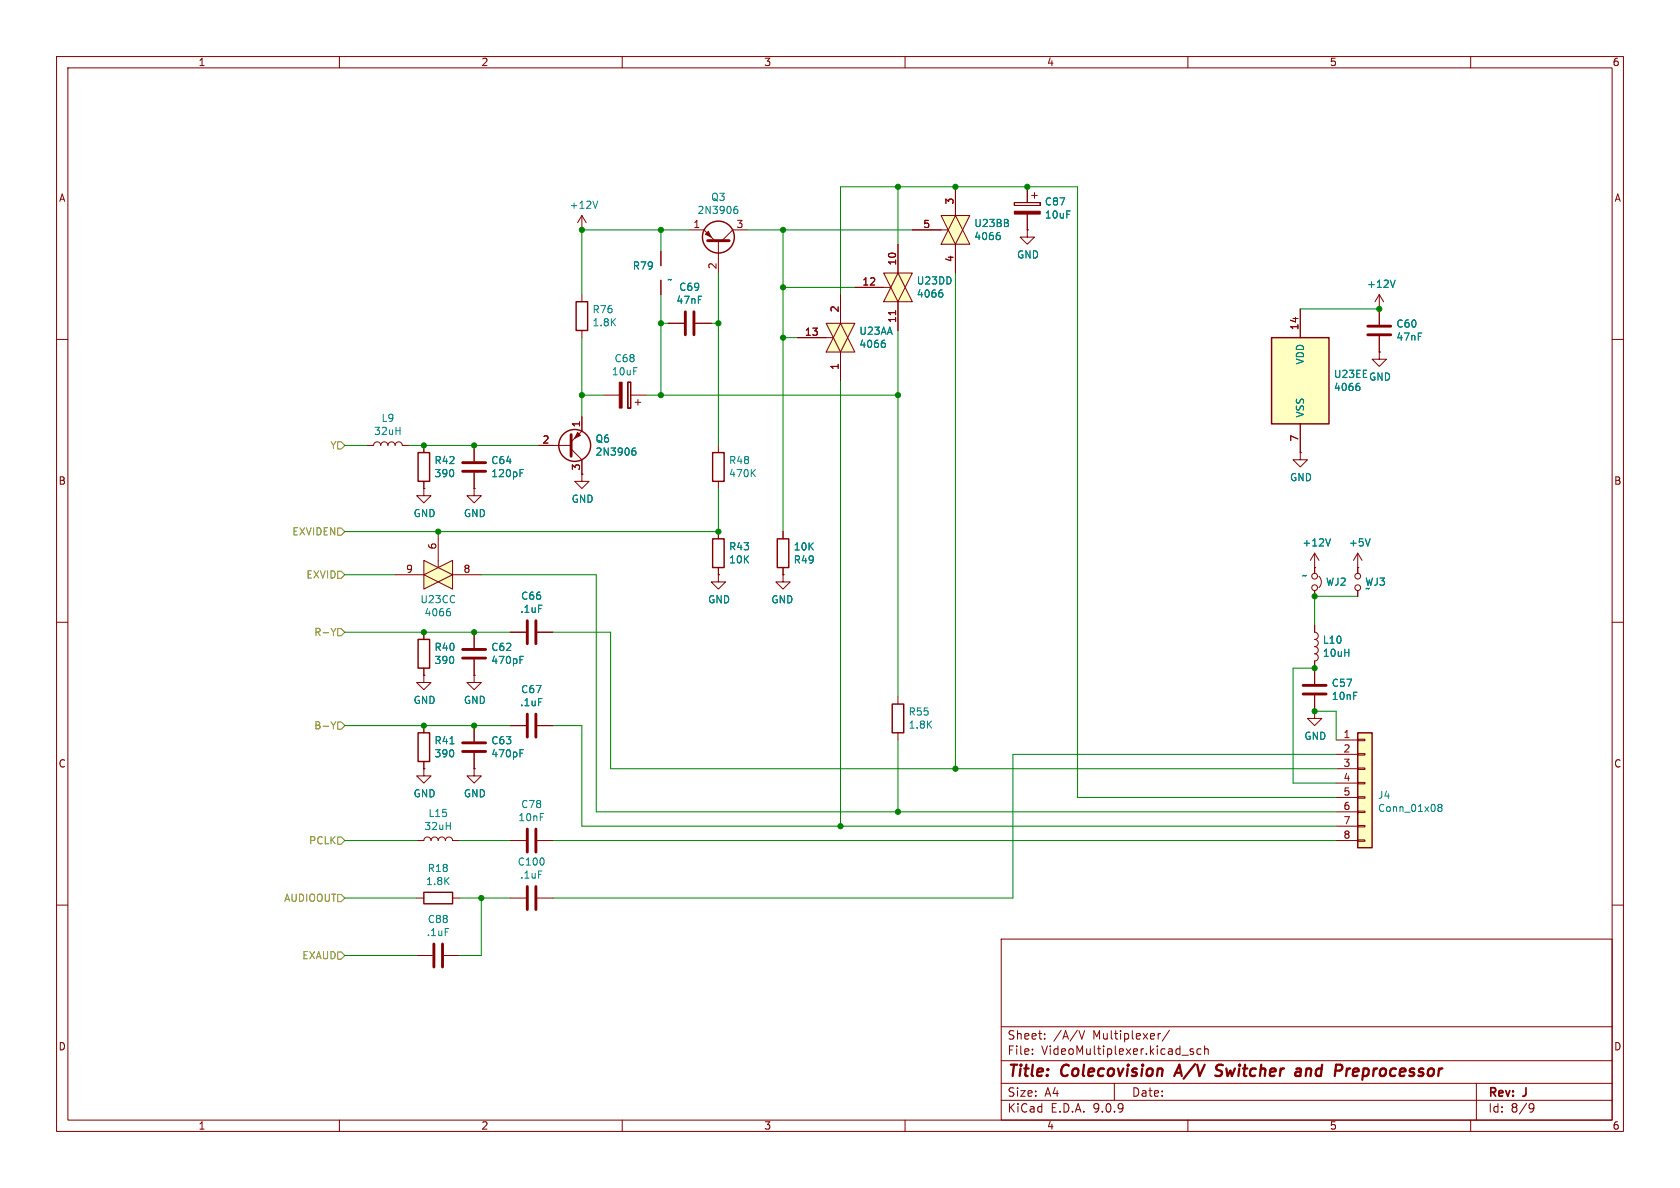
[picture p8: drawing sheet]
<svg xmlns="http://www.w3.org/2000/svg" width="297mm" height="210mm" viewBox="0 0 297 210" stroke-linecap="round" stroke-linejoin="round" font-family="sans-serif">
<g fill="none" stroke="#840000" stroke-width=".18">
<path d="M10 10h277v190h-277zM12 12h273v186h-273zM60 10v2M110 10v2M160 10v2M210 10v2M260 10v2M116.8 44.5v2.5M116.8 49.5v2.6M10 60h2M64.8 78.7h1.2a.64 .64 0 0 1 .7-.6 .64 .64 0 0 1 .6 .6 .64 .64 0 0 1 .6-.6 .64 .64 0 0 1 .7 .6 .64 .64 0 0 1 .6-.6 .64 .64 0 0 1 .6 .6 .64 .64 0 0 1 .7-.6 .64 .64 0 0 1 .6 .6h1.3M74.9 78.7v1.3"/>
<path d="M83.8 78.7v2.8M127 78.7v1.3M285 60h2M74.9 86.4v1.2h1.3l-1.3 1.3-1.2-1.3h1.2M74.9 86.4h.1M74.9 85.1v1.3M83.8 83.6v2.8M102.9 83.8v1.3h1.2l-1.2 1.3-1.3-1.3h1.3M102.9 83.8h.1M127 85.1v1.3M10 110h2M232.4 118.1v2.8"/>
<path d="M285 110h2M232.4 122.9v2.8M10 160h2M177 166h108v32h-108zM285 160h2M60 198v2M110 198v2M160 198v2M177 194.5h108M177 191.5h108M177 187.5h108M177 181.5h108"/>
<path d="M182.5 186.3v.1M182.5 185.5v.1M184.7 183.6v.1M184.7 182.8v.1M190.7 182.2l.5 1.5 .5-1.5M197 191.5v3M204.7 182.7v1M205.2 182.7l-.3 .1-.2 .2M206.7 182.1l-1.2 2M209 186.5h1.1M210 198v2M211 185.5l-.4-.1-.2 .2 .1 .2 .5 .2v.3h-.6"/>
<path d="M212.3 185.5l-.4-.1-.3 .3v.4l.1 .2h.6M213 185.5l.2-.1 .3 .1 .1 .9M213 184.9v1.5M260 198v2M261 191.5v6.5M270.6 195.1l.5 .1a.99 .99 0 0 1-.4 1.4h-.2M271.2 195.7l-.3 .3h-.3"/>
</g>
<path d="M208.5 188.2l-.9 2M215.9 190a.85 .85 0 0 1-1.1 .1M215.9 188.2l-.6 .1a.46 .46 0 0 0-.3 .5 .46 .46 0 0 0 .3 .4l.6 .2M229.4 188.9l.5 .1v1.2M229.9 190.1l-.7 .1M230 189.4h-.7M238.1 188.9l-.1 1.3M238.5 188.9l-.4 .4" fill="none" stroke="#840000" stroke-width=".4"/>
<path d="M73.9 80h2v5.1h-2zM126 80h2v5.1h-2z" fill="none" stroke="#840000" stroke-width=".25"/>
<path d="M91.9 83.6h.5M91.9 83h.6M133 83.5l.5 .8M133.5 83l-.7 .7" fill="none" stroke="#008484" stroke-width=".18"/>
<path d="M81.8 83.3h4.1M81.8 81.8h4.1M230.4 121.2h4M230.4 122.7h4" fill="none" stroke="#840000" stroke-width=".51"/>
<g fill="#ffffc2">
<path d="M74.9 101.6l5.1-2.5v5z"/>
<path d="M74.9 99.1l5.1 2.5-5.1 2.5z"/>
</g>
<g fill="none" stroke="#840000" stroke-width=".18">
<path d="M179.3 36.3h4.6zM179.3 35.8h4.6zM179.3 35.8v.5zM181.6 33v2.8M181.6 37.8v2.8M182.4 34.5h1M182.9 34v1.1M183.9 35.8v.5zM181.6 40.6v1.3h1.3l-1.3 1.3-1.3-1.3h1.3M181.6 40.6h.1M74.9 99.1l5.1 2.5-5.1 2.5zM77.5 94v6.3"/>
<path d="M69.8 101.6h5.1M74.9 101.6l5.1-2.5v5zM74.9 119.4v1.3h1.3l-1.3 1.2-1.2-1.2h1.2M74.9 119.4h.1M74.9 111.8v1.2M74.9 118.1v1.3M80 101.6h5.1M83.8 119.4v1.3h1.3l-1.3 1.2-1.3-1.2h1.3M83.8 119.4h.1M83.8 111.8v2.8M83.8 116.6v2.8M90.2 111.8h2.8"/>
<path d="M95 111.8h2.8M90.2 128.3h2.8M95 128.3h2.8M158.7 123.2v1.3M158.7 129.5v1.3M232.4 125.7v1.3h1.3l-1.3 1.3-1.3-1.3h1.3M232.4 125.7h.1"/>
</g>
<path d="M79.3 107.6h.2M79.4 108.1l.2 .2v.3l-.2 .3M91.9 116.6h.5M91.9 116h.6" fill="none" stroke="#008484" stroke-width=".18"/>
<path d="M73.9 113h2v5.1h-2zM157.7 124.5h2.1v5h-2.1z" fill="none" stroke="#840000" stroke-width=".25"/>
<path d="M81.8 116.3h4.1M81.8 114.8h4.1M93.2 109.7v4.1M94.7 109.7v4.1M93.2 126.2v4.1M94.7 126.2v4.1" fill="none" stroke="#840000" stroke-width=".51"/>
<path d="M179.3 37.3h4.6v.5h-4.6z" fill="#840000" stroke="#840000" stroke-width=".18"/>
<g fill="#ffffc2">
<path d="M168.9 38.1l2.5 5.1h-5z"/>
<path d="M166.4 38.1h5l-2.5 5.1z"/>
</g>
<path d="M166.4 38.1h5l-2.5 5.1zM168.9 38.1l2.5 5.1h-5zM168.9 33v5.1M161.3 40.6h6.3M168.9 43.2v5.1" fill="none" stroke="#840000" stroke-width=".18"/>
<path d="M176.5 41.1h.2M176.6 41.6l.2 .2v.3l-.2 .3" fill="none" stroke="#008484" stroke-width=".18"/>
<g fill="#ffffc2">
<path d="M158.7 48.3l2.6 5h-5.1z"/>
<path d="M156.2 48.3h5.1l-2.6 5z"/>
</g>
<path d="M151.1 50.8h6.4M156.2 48.3h5.1l-2.6 5zM158.3 54.9v.7M158.7 48.3l2.6 5h-5.1zM158.7 43.2v5.1M158.7 53.3v5.1M243.8 62.2v1.3h1.3l-1.3 1.3-1.2-1.3h1.2M243.8 62.2h.1M127 101.6v1.3h1.3l-1.3 1.2-1.3-1.2h1.3M127 101.6h.1M138.4 101.6v1.3h-1.2l1.2 1.2 1.3-1.2h-1.3M138.4 101.6h.1" fill="none" stroke="#840000" stroke-width=".18"/>
<path d="M166.3 51.3h.3M166.4 51.7l.3 .3v.3l-.3 .2" fill="none" stroke="#008484" stroke-width=".18"/>
<path d="M224.8 59.7h10.1v15.2h-10.1z" fill="#ffffc2"/>
<path d="M224.8 59.7h10.1v15.2h-10.1zM73.9 129.5h2v5.1h-2zM74.9 157.7h5.1v2.1h-5.1z" fill="none" stroke="#840000" stroke-width=".25"/>
<g fill="none" stroke="#840000" stroke-width=".18">
<path d="M229.9 54.6v5.1M243.8 54.6h.1M243.8 52.1l-.7 1.2M243.8 52.1l.8 1.2M243.8 52.1v5.3M243.8 59.4v2.8M229.9 74.9v5.1M229.9 80v1.3h1.2l-1.2 1.3-1.3-1.3h1.3M229.9 80h.1M232.4 97.8v3.5M232.4 97.8l-.8 1.3M232.4 97.8l.8 1.3"/>
<path d="M240 97.8v3.5M240 97.8l-.7 1.3M240 97.8l.8 1.3M232.4 110.5v1.3a.64 .64 0 0 1 .7 .6 .64 .64 0 0 1-.7 .6M232.4 113a.64 .64 0 0 1 .7 .7 .64 .64 0 0 1-.7 .6 .64 .64 0 0 1 .7 .6 .64 .64 0 0 1-.7 .7 .64 .64 0 0 1 .7 .6 .64 .64 0 0 1-.7 .6v1.3M232.4 100.3h.1M232.4 104.4v1M233.2 101.9a1.43 1.43 0 0 1 0 2M240 100.3h.1M240 104.4v1M74.9 135.9v1.3h1.3l-1.3 1.2-1.2-1.2h1.2M74.9 135.9h.1"/>
<path d="M74.9 128.3v1.2M74.9 134.6v1.3M83.8 135.9v1.3h1.3l-1.3 1.2-1.3-1.2h1.3M83.8 135.9h.1M83.8 128.3v2.8M83.8 133.1v2.8M73.7 148.6h1.2a.64 .64 0 0 1 .7-.6 .64 .64 0 0 1 .6 .6 .64 .64 0 0 1 .6-.6 .64 .64 0 0 1 .7 .6 .64 .64 0 0 1 .6-.6 .64 .64 0 0 1 .6 .6 .64 .64 0 0 1 .7-.6 .64 .64 0 0 1 .6 .6h1.3M73.7 158.8h1.2M80 158.8h1.3M90.2 158.8h2.8M90.2 148.6h2.8M95 158.8h2.8"/>
<path d="M95 148.6h2.8M73.7 168.9h2.8M78.5 168.9h2.8"/>
<circle cx="232.4" cy="101.9" r=".51"/>
<circle cx="232.4" cy="103.9" r=".51"/>
<circle cx="240" cy="103.9" r=".51"/>
<circle cx="240" cy="101.9" r=".51"/>
</g>
<path d="M246.6 49.5l-.4 1.3M240.1 67.8h.2M240.2 68.2l.2 .3v.3l-.2 .2M235.2 95.2l-.4 1.3M242.2 95.2l-.4 1.3M79.5 131.5h.8M91.9 133.1h.5M91.9 132.5h.6" fill="none" stroke="#008484" stroke-width=".18"/>
<path d="M241.8 59.2h4.1M241.8 57.7h4.1M81.8 131.3h4.1M81.8 132.8h4.1M93.2 146.6v4M93.2 156.7v4.1M94.7 146.6v4M94.7 156.7v4.1M76.7 166.9v4M78.2 166.9v4" fill="none" stroke="#840000" stroke-width=".51"/>
<path d="M240 129.5h2.6v20.4h-2.6z" fill="#ffffc2"/>
<g fill="none" stroke="#840000" stroke-width=".25">
<path d="M126 95.3h2v5h-2zM240 129.5h2.6v20.4h-2.6z"/>
<circle cx="127" cy="41.9" r="2.82"/>
</g>
<g fill="none" stroke="#840000" stroke-width=".18">
<path d="M121.9 40.6h2.6l1.9 1.9M127 42.5v5.8M132.1 40.6h-2.6l-1.9 1.9M127 94v1.3M127 100.3v1.3M236.2 130.8h3.8M236.2 133.4h3.8M236.2 135.9h3.8M236.2 138.4h3.8M240 130.7h1.3v.2h-1.3zM240 133.2h1.3v.3h-1.3zM240 135.8h1.3v.2h-1.3z"/>
<path d="M240 138.3h1.3v.3h-1.3zM236.2 141h3.8M236.2 143.5h3.8M236.2 146.1h3.8M236.2 148.6h3.8M240 140.8h1.3v.3h-1.3zM240 143.4h1.3v.2h-1.3zM240 145.9h1.3v.3h-1.3zM240 148.5h1.3v.2h-1.3z"/>
</g>
<path d="M129.8 37h.4l.2 .2-.1 .5h-.5M130.3 36.5l-.4 .1M254.4 142.7l-.2-.2 .2-.3h.3l.2 .2-.2 .3M254.4 142.7l-.2 .3 .1 .3 .1 .2 .4-.1 .1-.2v-.2l-.2-.3M254.4 142.7h.3" fill="none" stroke="#008484" stroke-width=".18"/>
<path d="M125.1 42.5h3.8" fill="none" stroke="#840000" stroke-width=".51"/>
<path d="M124.7 41.4l.5-.5 .5 1z" fill="#840000" stroke="#840000" stroke-width=".18"/>
<g fill="#ffffc2">
<path d="M148.6 57.2l2.5 5h-5.1z"/>
<path d="M146 57.2h5.1l-2.5 5z"/>
</g>
<g fill="none" stroke="#840000" stroke-width=".18">
<path d="M102.9 38.1v2.5M102.9 38.1l-.8 1.3M102.9 38.1l.7 1.3M168.9 33v5.1M181.6 33v2.8M181.6 37.8v2.8M102.9 40.6h.1M102.9 52.1v1.2M102.9 58.4v1.3M116.8 44.5v2.5M116.8 49.5v2.6M118.1 57.2h2.8"/>
<path d="M122.9 57.2h2.8M141 59.7h6.3M146 57.2h5.1l-2.5 5zM148.6 57.2l2.5 5h-5.1zM148.6 52.1v5.1M151.1 50.8h5.1M158.3 54.9v.7M158.7 43.2v5.1M158.7 53.3v5.1M161.3 40.6h5.1M168.9 43.2v5.1M181.6 40.6h.1"/>
<path d="M229.9 54.6v5.1M243.8 54.6h.1M243.8 54.6v2.8M243.8 59.4v2.8M74.9 78.7v1.3M83.8 78.7v2.8M95.2 78.7h5.8M101 79.4l1.9 1.9v2.5M102.9 73.7v2.5l-1.9 1.9M106.7 69.9h2.8M111 72.1h.5zM111 67.6v4.5z"/>
<path d="M111 67.6h.5zM111.5 67.6v4.5zM111.5 69.9h2.8M112.3 71.1h1M112.8 70.6v1M148.6 62.2v5.1M229.9 74.9v5.1M243.8 62.2h.1M74.9 86.4h.1M74.9 85.1v1.3M83.8 86.4v1.2h1.3l-1.3 1.3-1.3-1.3h1.3M83.8 86.4h.1"/>
<path d="M83.8 83.6v2.8M102.9 83.8h.1M127 94v1.3M138.4 94v1.3M229.9 80h.1M74.9 119.4h.1M74.9 111.8v1.2M74.9 118.1v1.3M83.8 119.4h.1M83.8 111.8v2.8M83.8 116.6v2.8M90.2 111.8h2.8"/>
<path d="M95 111.8h2.8M127 101.6h.1M127 100.3v1.3M138.4 101.6h.1M138.4 100.3v1.3M232.4 100.3h.1M232.4 100.3v1M232.4 104.4v1M232.4 110.5v1.3M232.4 116.8v4.1M240 100.3h.1M240 100.3v1"/>
<path d="M240 104.4v1M74.9 135.9h.1M74.9 128.3v1.2M74.9 134.6v1.3M83.8 135.9h.1M83.8 128.3v2.8M83.8 133.1v2.8M90.2 128.3h2.8M95 128.3h2.8M232.4 125.7h.1M232.4 122.9v2.8"/>
</g>
<g fill="none" stroke="#008484" stroke-width=".18">
<path d="M105.7 35.6l-.5 1.2M166.3 51.3h.3M166.4 51.7l.3 .3v.3l-.3 .2M176.5 41.1h.2M176.6 41.6l.2 .2v.3l-.2 .3M246.6 49.5l-.4 1.3M111.8 79.7h.4l.2 .2-.1 .5h-.5M112.3 79.2l-.4 .1M156.2 60.1h.2M156.3 60.6l.2 .3v.3l-.2 .2M240.1 67.8h.2M240.2 68.2l.2 .3v.3l-.2 .2"/>
<path d="M91.9 83.6h.5M91.9 83h.6M235.2 95.2l-.4 1.3M242.2 95.2l-.4 1.3M91.9 116.6h.5M91.9 116h.6M79.5 131.5h.8M91.9 133.1h.5M91.9 132.5h.6"/>
</g>
<g fill="none" stroke="#840000" stroke-width=".25">
<path d="M101.9 53.3h2v5.1h-2zM137.4 95.3h2v5h-2z"/>
<circle cx="101.6" cy="78.7" r="2.82"/>
</g>
<g fill="#840000" stroke="#840000" stroke-width=".18">
<path d="M109.5 67.6h.5v4.5h-.5z"/>
<path d="M102.1 76.5l.5 .5-1 .5z"/>
</g>
<path d="M121.2 55.1v4.1M122.7 55.1v4.1M101 76.8v3.8" fill="none" stroke="#840000" stroke-width=".51"/>
<path d="M59.7 78.1h.6l.7 .6-.7 .7h-.6zM59.7 93.3h.6l.7 .7-.7 .6h-.6zM59.4 111.1l-.5 .6M59.7 101h.6l.7 .6-.7 .6h-.6zM59.7 111.1h.6l.7 .7-.7 .6h-.6zM59.4 127.6l-.5 .6M59.7 127.6h.6l.7 .7-.7 .6h-.6zM59.7 158.1h.6l.7 .7-.7 .6h-.6zM59.7 148h.6l.7 .6-.7 .6h-.6zM59.7 168.3h.6l.7 .6-.7 .6h-.6z" fill="none" stroke="#848400" stroke-width=".18"/>
<g fill="none" stroke="#008400" stroke-width=".18">
<path d="M158.7 33v10.2M102.9 59.7v14M116.8 57.2h1.3M116.8 40.6v3.9M116.8 52.1v17.8M121.9 40.6h-19v11.5M125.7 57.2h1.3M127 48.3v30.4M132.1 40.6h29.2M138.4 59.7h2.6M138.4 40.6v53.4M138.4 50.8h12.7"/>
<path d="M148.6 52.1v-19.1h41.9v108h45.7M158.7 58.4v64.8M168.9 48.3v87.6M229.9 54.6h13.9M61 78.7h3.8M72.4 78.7h22.8M102.9 69.9h3.8M114.3 69.9h44.4M148.6 67.3v78.8M127 86.4v7.6h-66M61 111.8h29.2M61 101.6h8.8"/>
<path d="M85.1 101.6h20.3v41.9h130.8M97.8 111.8h10.1v24.1h128.3M232.4 118.1h-3.8v20.3h7.6M240 105.4h-7.6v5.1M61 128.3h29.2M97.8 128.3h5.1v17.8h133.3M158.7 130.8v12.7M232.4 125.7h3.8v5.1M236.2 133.4h-57.1v25.4h-81.3M61 158.8h12.7M61 148.6h12.7M81.3 158.8h8.9"/>
<path d="M81.3 148.6h8.9M85.1 158.8v10.1h-3.8M97.8 148.6h138.4M61 168.9h12.7"/>
</g>
<g fill="#008400" stroke="#008400" stroke-width=".18">
<circle cx="232.4" cy="105.4" r=".46"/>
<circle cx="232.4" cy="118.1" r=".46"/>
<circle cx="148.6" cy="146.1" r=".46"/>
<circle cx="158.7" cy="143.5" r=".46"/>
<circle cx="168.9" cy="135.9" r=".46"/>
<circle cx="232.4" cy="125.7" r=".46"/>
<circle cx="74.9" cy="128.3" r=".46"/>
<circle cx="83.8" cy="128.3" r=".46"/>
<circle cx="85.1" cy="158.8" r=".46"/>
<circle cx="116.8" cy="69.9" r=".46"/>
<circle cx="116.8" cy="40.6" r=".46"/>
<circle cx="138.4" cy="59.7" r=".46"/>
<circle cx="116.8" cy="57.2" r=".46"/>
<circle cx="102.9" cy="40.6" r=".46"/>
<circle cx="138.4" cy="50.8" r=".46"/>
<circle cx="127" cy="57.2" r=".46"/>
<circle cx="138.4" cy="40.6" r=".46"/>
<circle cx="102.9" cy="69.9" r=".46"/>
<circle cx="127" cy="94" r=".46"/>
<circle cx="158.7" cy="69.9" r=".46"/>
<circle cx="158.7" cy="33" r=".46"/>
<circle cx="181.6" cy="33" r=".46"/>
<circle cx="168.9" cy="33" r=".46"/>
<circle cx="243.8" cy="54.6" r=".46"/>
<circle cx="83.8" cy="111.8" r=".46"/>
<circle cx="74.9" cy="111.8" r=".46"/>
<circle cx="74.9" cy="78.7" r=".46"/>
<circle cx="77.5" cy="94" r=".46"/>
<circle cx="83.8" cy="78.7" r=".46"/>
</g>
<g font-size="2.8" fill="#840000">
<text x="178" y="190.9">Title:</text>
<text x="187.7" y="190.9">Colecovision</text>
<text x="208.7" y="190.9">A/V</text>
<text x="216.6" y="190.9">Switcher</text>
<text x="231.5" y="190.9">and</text>
<text x="239.2" y="190.9">Preprocessor</text>
</g>
<g font-size="2.1" fill="#840000">
<text x="178" y="184">Sheet:</text>
<text x="186.2" y="184">/A/V</text>
<text x="193.2" y="184">Multiplexer/</text>
<text x="178" y="186.7">File:</text>
<text x="184.1" y="186.7">VideoMultiplexer.kicad_sch</text>
<text x="178" y="196.9">KiCad</text>
<text x="178" y="194.1">Size:</text>
<text x="184.7" y="194.1">A4</text>
<text x="185.7" y="196.9">E.D.A.</text>
<text x="193.3" y="196.9">9.0.9</text>
<text x="200" y="194.1">Date:</text>
<text x="263" y="194.3">Rev:</text>
<text x="263" y="196.9">Id:</text>
<text x="267.1" y="196.9">8/9</text>
<text x="269.4" y="194.3">J</text>
</g>
<g font-size="1.8" fill="#840000">
<text x="35" y="11.9">1</text>
<text x="85" y="11.9">2</text>
<text x="135" y="11.9">3</text>
<text x="185" y="11.9">4</text>
<text x="235" y="11.9">5</text>
<text x="285" y="11.9">6</text>
<text x="10.3" y="35.9">A</text>
<text x="285.3" y="35.9">A</text>
<text x="122.5" y="40.4">1</text>
<text x="130.1" y="40.4">3</text>
<text x="163.1" y="40.4">5</text>
<text x="168.7" y="36.3" transform="rotate(-90 168.7 36.3)">3</text>
<text x="126.7" y="47.7" transform="rotate(-90 126.7 47.7)">2</text>
<text x="158.5" y="47" transform="rotate(-90 158.5 47)">10</text>
<text x="168.7" y="46.4" transform="rotate(-90 168.7 46.4)">4</text>
<text x="152.4" y="50.5">12</text>
<text x="142.2" y="59.4">13</text>
<text x="148.3" y="55.3" transform="rotate(-90 148.3 55.3)">2</text>
<text x="158.5" y="57.2" transform="rotate(-90 158.5 57.2)">11</text>
<text x="229.6" y="58.5" transform="rotate(-90 229.6 58.5)">14</text>
<text x="148.3" y="65.5" transform="rotate(-90 148.3 65.5)">1</text>
<text x="102.6" y="75.6" transform="rotate(-90 102.6 75.6)">1</text>
<text x="95.8" y="78.5">2</text>
<text x="102.6" y="83.3" transform="rotate(-90 102.6 83.3)">3</text>
<text x="229.6" y="78.2" transform="rotate(-90 229.6 78.2)">7</text>
<text x="10.3" y="85.9">B</text>
<text x="285.3" y="85.9">B</text>
<text x="71.7" y="101.3">9</text>
<text x="77.2" y="97.2" transform="rotate(-90 77.2 97.2)">6</text>
<text x="81.8" y="101.3">8</text>
<text x="237.4" y="130.6">1</text>
<text x="10.3" y="135.9">C</text>
<text x="237.4" y="133.1">2</text>
<text x="237.4" y="135.6">3</text>
<text x="285.3" y="135.9">C</text>
<text x="237.4" y="138.2">4</text>
<text x="237.4" y="140.7">5</text>
<text x="237.4" y="143.3">6</text>
<text x="237.4" y="145.8">7</text>
<text x="237.4" y="148.3">8</text>
<text x="10.3" y="185.9">D</text>
<text x="285.3" y="185.9">D</text>
<text x="35" y="199.9">1</text>
<text x="85" y="199.9">2</text>
<text x="135" y="199.9">3</text>
<text x="185" y="199.9">4</text>
<text x="235" y="199.9">5</text>
<text x="285" y="199.9">6</text>
</g>
<g font-size="1.8" fill="#008484">
<text x="125.6" y="35.7">Q3</text>
<text x="100.6" y="37.1">+12V</text>
<text x="123.2" y="38">2N3906</text>
<text x="172.1" y="40.3">U23BB</text>
<text x="184.6" y="36.5">C87</text>
<text x="184.6" y="38.8">10uF</text>
<text x="111.8" y="47.9">R79</text>
<text x="172.1" y="42.6">4066</text>
<text x="179.7" y="45.9">GND</text>
<text x="117.9" y="50.3">~</text>
<text x="119.5" y="53.9">47nF</text>
<text x="120" y="51.6">C69</text>
<text x="162" y="50.5">U23DD</text>
<text x="162" y="52.8">4066</text>
<text x="241.6" y="51.1">+12V</text>
<text x="104.7" y="55.6">R76</text>
<text x="104.7" y="57.9">1.8K</text>
<text x="151.8" y="59.4">U23AA</text>
<text x="246.8" y="58.1">C60</text>
<text x="108.5" y="64.2">C68</text>
<text x="151.8" y="61.7">4066</text>
<text x="230.7" y="64.5" transform="rotate(-90 230.7 64.5)">VDD</text>
<text x="246.8" y="60.4">47nF</text>
<text x="108.1" y="66.5">10uF</text>
<text x="235.7" y="67">U23EE</text>
<text x="235.7" y="69.3">4066</text>
<text x="241.9" y="67.5">GND</text>
<text x="66" y="77.1">32uH</text>
<text x="67.4" y="74.8">L9</text>
<text x="230.7" y="73.9" transform="rotate(-90 230.7 73.9)">VSS</text>
<text x="76.7" y="82.2">R42</text>
<text x="86.8" y="82.2">C64</text>
<text x="105.2" y="78.4">Q6</text>
<text x="105.2" y="80.7">2N3906</text>
<text x="128.8" y="82.2">R48</text>
<text x="76.7" y="84.6">390</text>
<text x="86.8" y="84.6">120pF</text>
<text x="101" y="89.1">GND</text>
<text x="128.8" y="84.6">470K</text>
<text x="228" y="85.3">GND</text>
<text x="73" y="91.6">GND</text>
<text x="81.9" y="91.6">GND</text>
<text x="128.8" y="97.5">R43</text>
<text x="128.8" y="99.8">10K</text>
<text x="140.2" y="99.8">R49</text>
<text x="140.2" y="97.5">10K</text>
<text x="230.1" y="96.8">+12V</text>
<text x="238.4" y="96.8">+5V</text>
<text x="74.2" y="106.8">U23CC</text>
<text x="92" y="106.2">C66</text>
<text x="125.1" y="106.9">GND</text>
<text x="136.3" y="106.9">GND</text>
<text x="230.1" y="102.6">~</text>
<text x="234.3" y="103.7">WJ2</text>
<text x="241.3" y="103.7">WJ3</text>
<text x="241.3" y="104.9">~</text>
<text x="74.9" y="109.1">4066</text>
<text x="91.9" y="108.5">.1uF</text>
<text x="233.8" y="114">L10</text>
<text x="76.7" y="117.6">390</text>
<text x="76.7" y="115.3">R40</text>
<text x="86.8" y="117.6">470pF</text>
<text x="86.8" y="115.3">C62</text>
<text x="233.8" y="116.3">10uH</text>
<text x="73" y="124.6">GND</text>
<text x="81.9" y="124.6">GND</text>
<text x="91.9" y="125">.1uF</text>
<text x="92" y="122.7">C67</text>
<text x="235.3" y="121.6">C57</text>
<text x="235.3" y="123.9">10nF</text>
<text x="76.7" y="131.8">R41</text>
<text x="86.8" y="131.8">C63</text>
<text x="160.5" y="126.7">R55</text>
<text x="160.5" y="129">1.8K</text>
<text x="230.5" y="131">GND</text>
<text x="76.7" y="134.1">390</text>
<text x="86.8" y="134.1">470pF</text>
<text x="73" y="141.1">GND</text>
<text x="81.9" y="141.1">GND</text>
<text x="92" y="143.1">C78</text>
<text x="243.5" y="141.4">J4</text>
<text x="243.5" y="143.7">Conn_01x08</text>
<text x="74.9" y="146.9">32uH</text>
<text x="75.6" y="144.6">L15</text>
<text x="91.6" y="145.4">10nF</text>
<text x="75.5" y="154.4">R18</text>
<text x="91.4" y="153.2">C100</text>
<text x="91.9" y="155.5">.1uF</text>
<text x="75.2" y="156.7">1.8K</text>
<text x="75.3" y="165.7">.1uF</text>
<text x="75.5" y="163.4">C88</text>
</g>
<g font-size="1.8" fill="#848400">
<text x="58.3" y="79.6">Y</text>
<text x="51.6" y="94.8">EXVIDEN</text>
<text x="54.1" y="102.5">EXVID</text>
<text x="55.5" y="112.6">R-Y</text>
<text x="55.5" y="129.1">B-Y</text>
<text x="54.5" y="149.5">PCLK</text>
<text x="50.1" y="159.6">AUDIOOUT</text>
<text x="53.3" y="169.8">EXAUD</text>
</g>
</svg>
